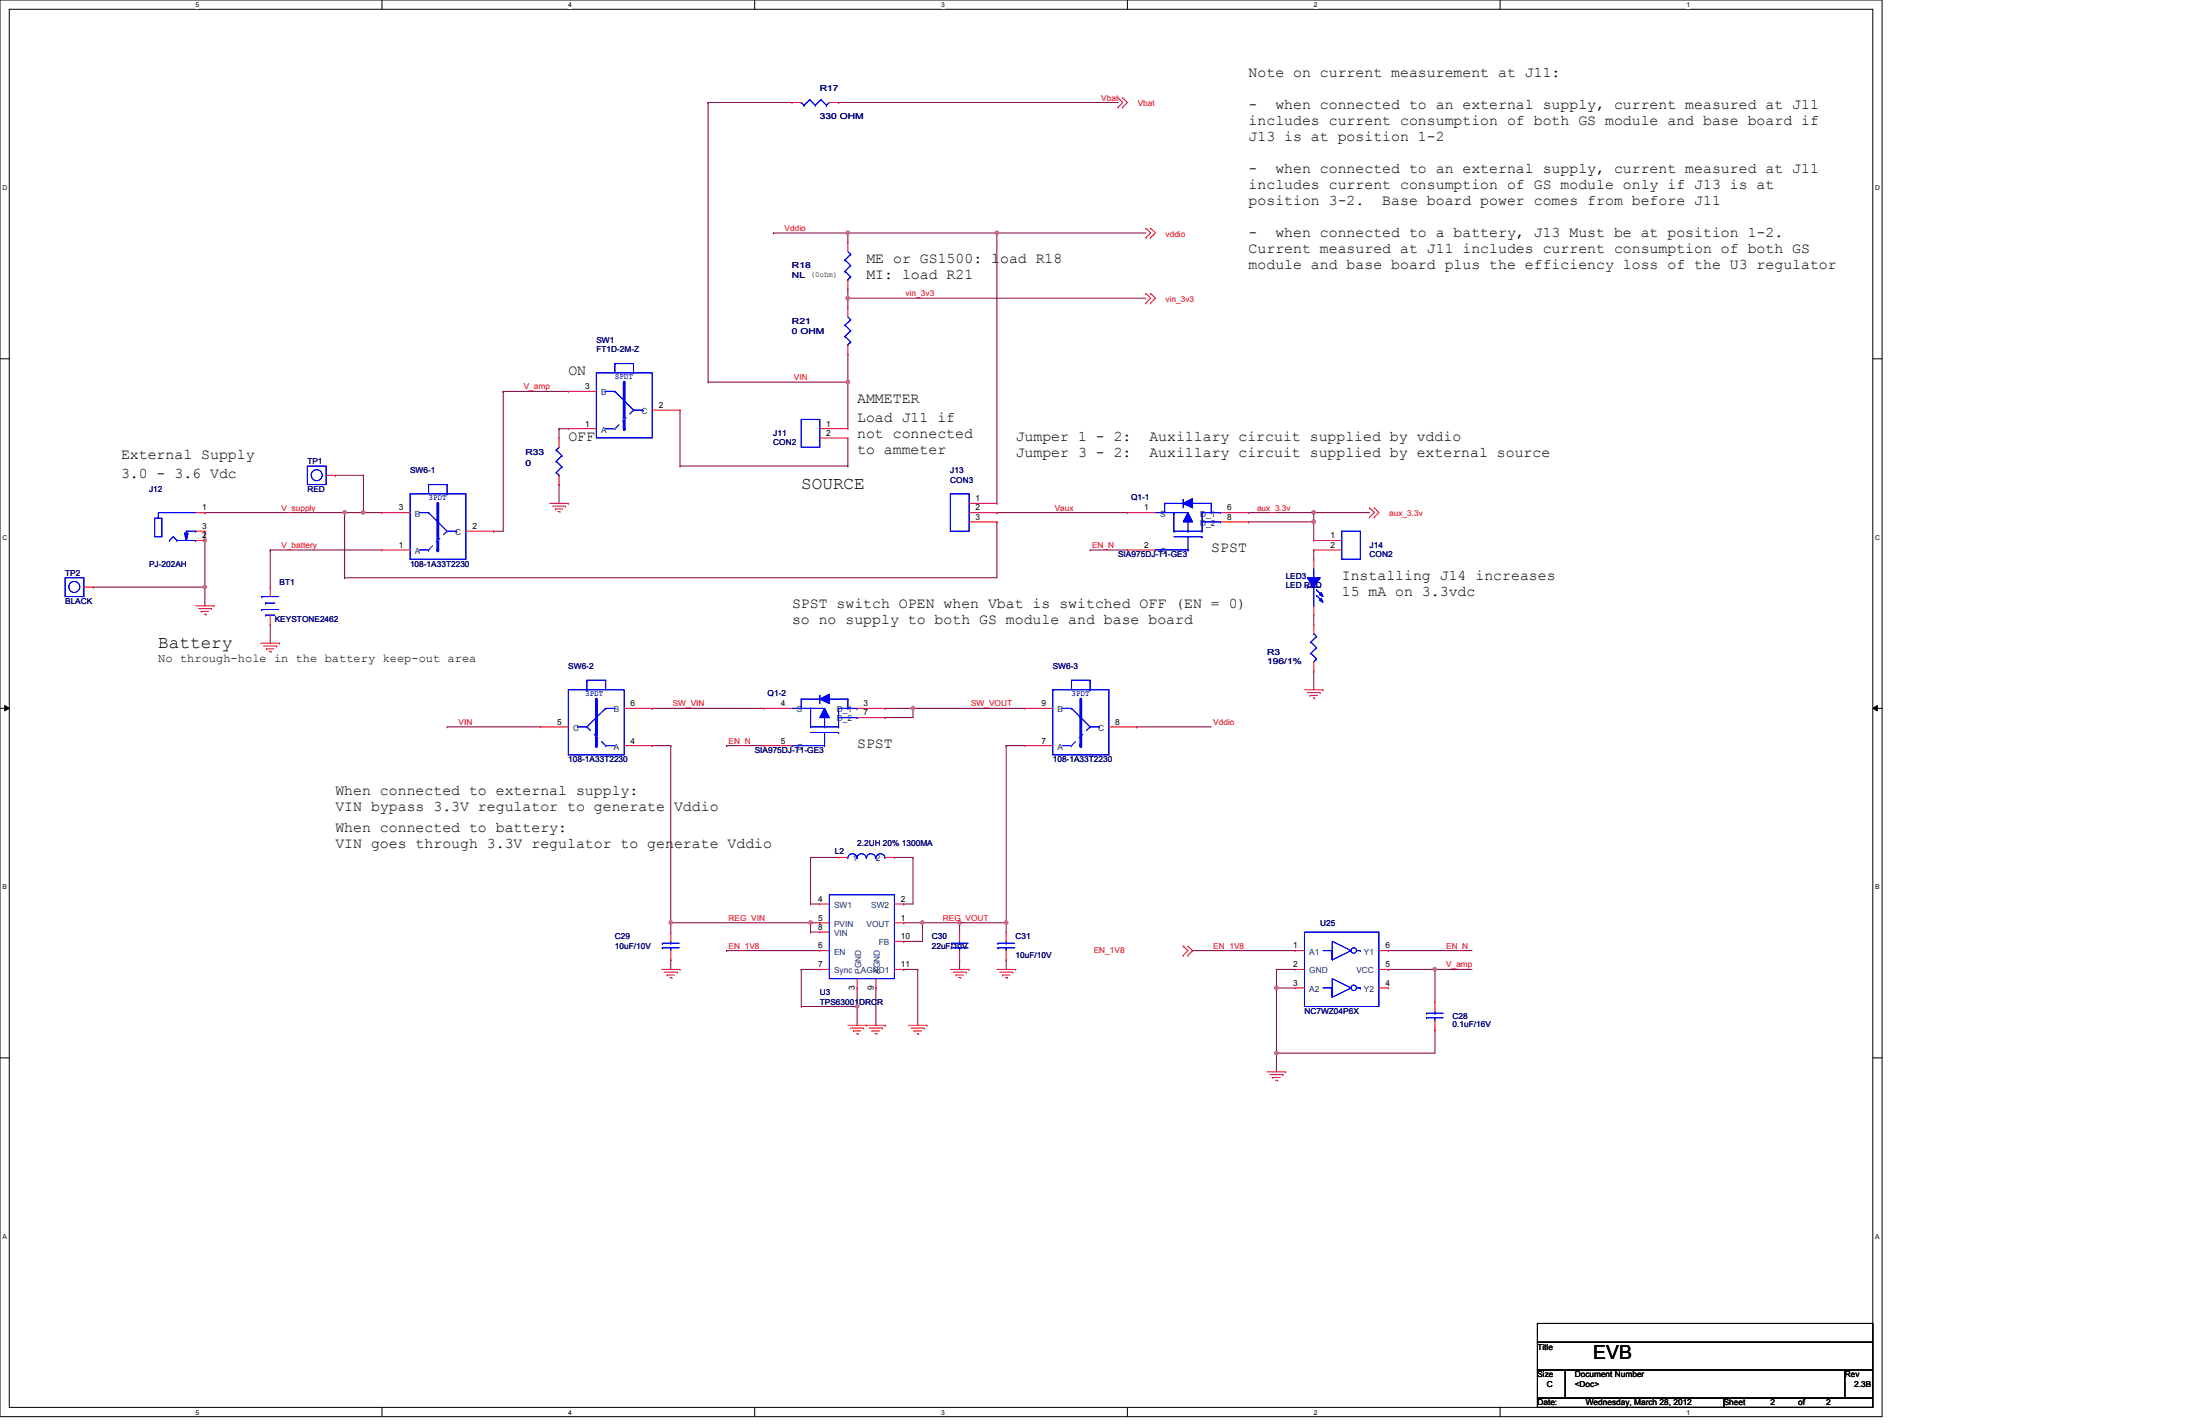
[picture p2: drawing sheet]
<svg xmlns="http://www.w3.org/2000/svg" width="432mm" height="279mm" viewBox="0 0 432 279" stroke-linecap="round" stroke-linejoin="round" font-family="sans-serif">
<path d="M0 0h369.4v278h-369.4zM1.8 1.8h365.8v274.3h-365.8z" fill="none" stroke="#000" stroke-width=".2"/>
<g fill="#fff">
<path d="M38.4 .2h.7v1.5h-.7z"/>
<path d="M38.4 276.4h.7v1.4h-.7z"/>
</g>
<path d="M75 0v1.8M75 276.1v1.9" fill="none" stroke="#000" stroke-width=".2"/>
<g fill="#fff">
<path d="M111.5 .2h.8v1.5h-.8z"/>
<path d="M111.5 276.4h.8v1.4h-.8z"/>
</g>
<path d="M148.1 0v1.8M148.1 276.1v1.9" fill="none" stroke="#000" stroke-width=".2"/>
<g fill="#fff">
<path d="M184.7 .2h.7v1.5h-.7z"/>
<path d="M184.7 276.4h.7v1.4h-.7z"/>
</g>
<path d="M221.3 0v1.8M221.3 276.1v1.9" fill="none" stroke="#000" stroke-width=".2"/>
<g fill="#fff">
<path d="M257.9 .2h.7v1.5h-.7z"/>
<path d="M257.9 276.4h.7v1.4h-.7z"/>
</g>
<path d="M294.4 0v1.8M294.4 276.1v1.9" fill="none" stroke="#000" stroke-width=".2"/>
<g fill="#fff">
<path d="M331 .2h.7v1.5h-.7z"/>
<path d="M331 276.4h.7v1.4h-.7z"/>
<path d="M.5 36.1h.9v1.5h-.9z"/>
<path d="M368 36.1h1v1.5h-1z"/>
<path d="M.5 104.7h.9v1.5h-.9z"/>
<path d="M368 104.7h1v1.5h-1z"/>
</g>
<path d="M0 70.4h1.8M367.6 70.4h1.8" fill="none" stroke="#000" stroke-width=".2"/>
<g fill="#fff">
<path d="M.5 173.3h.8v1.5h-.8z"/>
<path d="M368 173.3h.9v1.5h-.9z"/>
</g>
<path d="M0 139h1.8M.9 138.4l.9 .6-.9 .5zM367.6 139l.9-.6v1.1zM367.6 139h1.8" fill="none" stroke="#000" stroke-width=".2"/>
<path d="M.9 138.4l.9 .6-.9 .5zM367.6 139l.9-.6v1.1z" fill="#000"/>
<g fill="#fff">
<path d="M.5 241.9h.8v1.4h-.8z"/>
<path d="M368 241.9h.9v1.4h-.9z"/>
</g>
<path d="M0 207.6h1.8M367.6 207.6h1.8" fill="none" stroke="#000" stroke-width=".2"/>
<path d="M53 107.9h.1M53 107.9v7.3M131.7 181.1h.1M131.7 181.1v1.8M177.4 184.7h.1M181.1 181.1h.1M181.1 181.1v3.6h-3.7" fill="none" stroke="#800040" stroke-width=".2"/>
<circle cx="181" cy="181" r=".34" fill="#f0f"/>
<circle cx="181" cy="181" r=".34" fill="none" stroke="#f0f" stroke-width=".2"/>
<path d="M166.4 75h.1M166.4 75v9.1M53 122.5h.1M53 122.5v3.7M177.4 181.1h.1M177.4 181.1h3.7M188.3 181.1h.1M188.3 181.1v1.8" fill="none" stroke="#800040" stroke-width=".2"/>
<circle cx="188.3" cy="181" r=".34" fill="#f0f"/>
<circle cx="188.3" cy="181" r=".34" fill="none" stroke="#f0f" stroke-width=".2"/>
<path d="M181.1 181.1h.1M181.1 181.1h7.2M197.5 181.1h.1M197.5 181.1v1.8" fill="none" stroke="#800040" stroke-width=".2"/>
<circle cx="197.5" cy="181" r=".34" fill="#f0f"/>
<circle cx="197.5" cy="181" r=".34" fill="none" stroke="#f0f" stroke-width=".2"/>
<path d="M195.7 45.7h.1M195.7 45.7h29.2M159.1 182.9h.1M159.1 182.9h1.8" fill="none" stroke="#800040" stroke-width=".2"/>
<circle cx="195.7" cy="45.7" r=".34" fill="#f0f"/>
<circle cx="195.7" cy="45.7" r=".34" fill="none" stroke="#f0f" stroke-width=".2"/>
<path d="M139 20.1h.1M139 20.1v54.9M166.4 58.5h.1M166.4 58.5h58.5" fill="none" stroke="#800040" stroke-width=".2"/>
<circle cx="166.4" cy="58.5" r=".36" fill="#f0f"/>
<circle cx="166.4" cy="58.5" r=".36" fill="none" stroke="#f0f" stroke-width=".2"/>
<path d="M139 75h.1M139 75h27.4M177.4 190.2h.1M177.4 190.2h2.7M180.1 190.2h.1M180.1 190.2v11" fill="none" stroke="#800040" stroke-width=".2"/>
<circle cx="166.4" cy="74.9" r=".37" fill="#f0f"/>
<circle cx="166.4" cy="74.9" r=".37" fill="none" stroke="#f0f" stroke-width=".2"/>
<path d="M139 20.1h.1M139 20.1h16.4M40.2 104.2h.1M40.2 115.2h.1M40.2 104.2v1.8M40.2 115.2v3.7M195.7 100.6h.1M195.7 100.6h25.6M131.7 146.3h.1M131.7 146.3v34.8" fill="none" stroke="#800040" stroke-width=".2"/>
<circle cx="40.2" cy="115.2" r=".34" fill="#f0f"/>
<circle cx="40.2" cy="115.2" r=".34" fill="none" stroke="#f0f" stroke-width=".2"/>
<path d="M131.7 188.3h.1M131.7 188.3v1.9M168.2 197.5h.1M168.2 197.5v3.7M171.9 193.8h.1M171.9 193.8v7.4" fill="none" stroke="#800040" stroke-width=".2"/>
<circle cx="168.2" cy="197.5" r=".34" fill="#f0f"/>
<circle cx="168.2" cy="197.5" r=".34" fill="none" stroke="#f0f" stroke-width=".2"/>
<path d="M159.1 168.2h.1M159.1 177.4h.1M159.1 177.4h1.8M159.1 168.2h5.5M159.1 168.2v9.2M175.6 168.2h.1M175.6 168.2h3.6M177.4 177.4h.1M179.2 168.2h.1M179.2 168.2v9.2h-1.8M131.7 181.1h.1M131.7 181.1h27.4" fill="none" stroke="#800040" stroke-width=".2"/>
<circle cx="159.1" cy="181" r=".34" fill="#f0f"/>
<circle cx="159.1" cy="181" r=".34" fill="none" stroke="#f0f" stroke-width=".2"/>
<circle cx="131.7" cy="181" r=".34" fill="#f0f"/>
<circle cx="131.7" cy="181" r=".34" fill="none" stroke="#f0f" stroke-width=".2"/>
<path d="M159.1 181.1h.1M159.1 181.1v1.8M188.3 188.3h.1M188.3 188.3v1.9M234.1 186.5h.1M234.1 186.5h20.1M250.5 206.6h.1M250.5 206.6v3.7" fill="none" stroke="#800040" stroke-width=".2"/>
<circle cx="250.5" cy="206.6" r=".34" fill="#f0f"/>
<circle cx="250.5" cy="206.6" r=".34" fill="none" stroke="#f0f" stroke-width=".2"/>
<path d="M281.6 190.2h.1M281.6 190.2h7.3" fill="none" stroke="#800040" stroke-width=".2"/>
<circle cx="281.6" cy="190.2" r=".34" fill="#f0f"/>
<circle cx="281.6" cy="190.2" r=".34" fill="none" stroke="#f0f" stroke-width=".2"/>
<g fill="none" stroke="#800040" stroke-width=".2">
<path d="M166.4 56.7h.1M166.4 58.5h.1M166.4 45.7h.1M166.4 45.7v1.8M166.4 56.7v3.6M166.4 45.7h29.3M195.7 45.7h.1M195.7 45.7v53.1M166.4 69.5h.1M166.4 69.5v5.5M195.7 102.4h.1M195.7 102.4v11"/>
<path d="M250.5 190.2h.1M250.5 193.8h.1M250.5 190.2h3.7M250.5 193.8h3.7M250.5 190.2v16.4M272.5 186.5h.1M272.5 190.2h.1M272.5 190.2h9.1M272.5 186.5h16.4M281.6 190.2h.1M281.6 190.2v6.4M250.5 206.6h.1"/>
<path d="M281.6 202.1h.1M281.6 202.1v4.5h-31.1"/>
</g>
<circle cx="250.5" cy="193.8" r=".35" fill="#f0f"/>
<circle cx="250.5" cy="193.8" r=".35" fill="none" stroke="#f0f" stroke-width=".2"/>
<path d="M257.9 100.6h.1M257.9 100.6h10.9" fill="none" stroke="#800040" stroke-width=".2"/>
<circle cx="257.8" cy="100.5" r=".36" fill="#f0f"/>
<circle cx="257.8" cy="100.5" r=".36" fill="none" stroke="#f0f" stroke-width=".2"/>
<path d="M245.1 102.4h.1M245.1 102.4h12.8" fill="none" stroke="#800040" stroke-width=".2"/>
<circle cx="257.8" cy="102.4" r=".37" fill="#f0f"/>
<circle cx="257.8" cy="102.4" r=".37" fill="none" stroke="#f0f" stroke-width=".2"/>
<g fill="none" stroke="#800040" stroke-width=".2">
<path d="M151.8 45.7h.1M151.8 45.7h14.6M40.2 100.6h.1M40.2 100.6h27.4M53 107.9h.1M53 107.9h22M67.6 100.6h.1M67.6 113.4h.1M67.6 100.6v12.8M67.6 113.4h128.1M71.3 100.6h.1M71.3 100.6h3.7"/>
<path d="M214 107.9h.1M214 107.9h7.3M245.1 100.6h.1M245.1 100.6h12.8M257.9 102.4h.1M257.9 102.4v3.6M128 139h.1M128 139h21.9M173.7 139h.1M173.7 139h5.5M179.2 139h.1M179.2 139v1.8h-5.5"/>
<path d="M87.8 142.6h.1M87.8 142.6h18.2M128 146.3h.1M128 146.3h3.7M142.6 146.3h.1M142.6 146.3h7.3M173.7 140.8h.1M197.5 146.3h.1M197.5 146.3h3.7M197.5 146.3v34.8h-9.2M223.1 142.6h.1M223.1 142.6h14.6"/>
<path d="M188.3 181.1h.1M197.5 188.3h.1M197.5 188.3v1.9"/>
</g>
<circle cx="166.4" cy="45.7" r=".36" fill="#f0f"/>
<circle cx="166.4" cy="45.7" r=".36" fill="none" stroke="#f0f" stroke-width=".2"/>
<path d="M179.2 139h.1M179.2 139h22" fill="none" stroke="#800040" stroke-width=".2"/>
<circle cx="179.2" cy="139" r=".35" fill="#f0f"/>
<circle cx="179.2" cy="139" r=".35" fill="none" stroke="#f0f" stroke-width=".2"/>
<g fill="none" stroke="#800040" stroke-width=".2">
<path d="M65.8 93.3h.1M65.8 93.3h5.5M71.3 93.3h.1M71.3 93.3v7.3M257.9 107.9h.1M257.9 107.9v1.8M257.9 131.7h.1M257.9 120.7h.1M257.9 120.7v1.8M257.9 131.7v3.6M157.3 190.2h.1M157.3 197.5h.1"/>
<path d="M157.3 190.2h3.6M157.3 190.2v7.3M168.2 193.8h.1M168.2 193.8v3.7h-10.9"/>
</g>
<circle cx="71.3" cy="100.5" r=".34" fill="#f0f"/>
<circle cx="71.3" cy="100.5" r=".34" fill="none" stroke="#f0f" stroke-width=".2"/>
<path d="M18.3 115.2h.1M40.2 106h.1M40.2 106v9.2h-21.9" fill="none" stroke="#800040" stroke-width=".2"/>
<circle cx="40.2" cy="106" r=".34" fill="#f0f"/>
<circle cx="40.2" cy="106" r=".34" fill="none" stroke="#f0f" stroke-width=".2"/>
<path d="M67.6 100.6h.1M67.6 100.6h3.7M142.6 186.5h.1M142.6 186.5h18.3M159.1 181.1h.1M159.1 181.1h1.8" fill="none" stroke="#800040" stroke-width=".2"/>
<circle cx="67.6" cy="100.5" r=".34" fill="#f0f"/>
<circle cx="67.6" cy="100.5" r=".34" fill="none" stroke="#f0f" stroke-width=".2"/>
<g fill="none" stroke="#800040" stroke-width=".2">
<path d="M164.6 20.1h.1M164.6 20.1h54.9M98.8 76.8h.1M98.8 76.8v27.4h-1.9M98.8 76.8h12.7M109.7 84.1h.1M109.7 95.1h.1M109.7 84.1h1.8M109.7 84.1v1.8M109.7 95.1v3.7M133.5 80.5h.1M133.5 91.4h.1"/>
<path d="M133.5 80.5v10.9M133.5 91.4h32.9M166.4 91.4h.1M166.4 85.9v5.5M96.9 104.2h.1M257.9 100.6h.1M257.9 100.6v1.8"/>
</g>
<g fill="none" stroke="#f00" stroke-width=".2">
<path d="M219.5 19.2h.1M219.5 19.2l.8 .9-.8 .9M220.3 19.2h.1M220.3 19.2l1 .9-1 .9M219.5 21h.1M220.3 21h.1M224.9 57.6h.1M224.9 59.4h.1M224.9 44.8h.1M224.9 46.6h.1M224.9 57.6l.9 .9-.9 .9M224.9 44.8l.9 .9-.9 .9"/>
<path d="M225.8 57.6h.1M225.8 59.4h.1M225.8 44.8h.1M225.8 46.6h.1M225.8 57.6l1 .9-1 .9M225.8 44.8l1 .9-1 .9M107.9 98.8h3.6M108.5 99.3h2.5M109 99.9h.1M109 99.9h1.4M111 99.3h.1M111.5 98.8h.1"/>
<path d="M268.8 99.7h.1M268.8 99.7l.9 .9-.9 .9M269.7 99.7h.1M269.7 99.7l.9 .9-.9 .9M38.4 118.9h3.6M38.9 119.4h2.6M39.5 120h.1M39.5 120h1.4M41.5 119.4h.1M42 118.9h.1M109.5 100.4h.4M109.9 100.4h.1"/>
<path d="M268.8 101.5h.1M269.7 101.5h.1M40 120.5h.4M40.4 120.5h.1M51.2 126.2h3.7M51.7 126.7h2.6M52.3 127.3h.1M52.3 127.3h1.5M52.8 127.8h.4M53.2 127.8h.1M54.3 126.7h.1M54.9 126.2h.1"/>
<path d="M256 135.3h3.7M256.6 135.9h2.5M257.1 136.4h.1M257.1 136.4h1.5M257.7 136.9h.3M258 136.9h.1M259.1 135.9h.1M259.7 135.3h.1M129.8 190.2h3.7M130.4 190.8h2.5M130.9 191.3h.1M130.9 191.3h1.5"/>
<path d="M131.5 191.8h.4M131.9 191.8h.1M132.9 190.8h.1M133.5 190.2h.1M186.5 190.2h3.7M187.1 190.8h2.6M187.6 191.3h.1M187.6 191.3h1.5M188.2 191.8h.4M188.6 191.8h.1M189.7 190.8h.1M190.2 190.2h.1"/>
<path d="M195.7 190.2h3.6M196.2 190.8h2.6M196.8 191.3h.1M196.8 191.3h1.4M197.3 191.8h.4M197.7 191.8h.1M198.8 190.8h.1M199.3 190.2h.1M232.2 187.5h.1M232.2 185.6h.1M232.2 185.6l1 .9-1 1M233.2 185.6h.1"/>
<path d="M233.2 187.5h.1M233.2 185.6l.9 .9-.9 1M166.4 201.2h7.3M167 201.7h2.5M167.5 202.3h.1M167.5 202.3h1.5M168.1 202.8h.3M168.4 202.8h.1M169.5 201.7h.1M170.1 201.2h.1M170.6 201.7h2.6M171.2 202.3h.1"/>
<path d="M171.2 202.3h1.4M171.7 202.8h.4M172.1 202.8h.1M173.2 201.7h.1M173.7 201.2h.1M178.3 201.2h3.6M178.9 201.7h2.5M179.4 202.3h.1M179.4 202.3h1.4M180 202.8h.3M180.3 202.8h.1M181.4 201.7h.1"/>
<path d="M181.9 201.2h.1M248.7 210.3h3.6M249.3 210.9h2.5M249.8 211.4h.1M249.8 211.4h1.4M250.4 212h.3M250.7 212h.1M251.8 210.9h.1M252.3 210.3h.1"/>
</g>
<path d="M301.8 259.7h65.8v3.7h-65.8zM301.8 263.4h65.8v5.4h-65.8zM301.8 268.8h5.4v5.5h-5.4zM301.8 274.3h36.5v1.8h-36.5zM307.2 268.8h54.9v5.5h-54.9zM338.3 274.3h29.3v1.8h-29.3zM362.1 268.8h5.5v5.5h-5.5z" fill="none" stroke="#000" stroke-width=".2"/>
<path d="M30.4 101.7h1.4v3.6h-1.4zM33.3 106h.1M33.3 106l.7-.7 .8 .7M34.8 106h.1M34.8 106h3.6M36.6 104.2h.1M36.6 104.2h1.8M36.6 104.2v1.8M38.4 100.6h-7.3v1.1v-.2M38.4 106h.1M38.4 104.2h.1" fill="none" stroke="#00f" stroke-width=".2"/>
<path d="M36.2 104.6h.7l-.3 1.4z" fill="#00f"/>
<path d="M30.4 101.7h1.4v3.6h-1.4zM33.3 106h.1M33.3 106l.7-.7 .8 .7M34.8 106h.1M34.8 106h3.6M36.2 104.6h.7l-.3 1.4zM36.6 104.2h.1M36.6 104.2h1.8M36.6 104.2v1.8M38.4 100.6h-7.3v1.1v-.2M38.4 106h.1M38.4 104.2h.1" fill="none" stroke="#00f" stroke-width=".2"/>
<path d="M36.2 104.6h.7l-.3 1.4z" fill="#00f"/>
<g fill="none" stroke="#00f" stroke-width=".2">
<path d="M36.2 104.6h.7l-.3 1.4zM208.5 139h1.8M210.3 133.5h.1M210.3 139h.1M210.3 133.5v1.8M210.3 133.5h3.7M214 133.5h.1M214 135.3h.1M214 133.5v1.8M208.5 146.3h1.8M210.3 146.3h.1M214 142.6h1.8"/>
<path d="M215.8 142.6h.1M130 186h.1M130 185.1h.1M130 186h3.3M130 185.1h3.3M131.7 185.1h.1M131.7 186h.1M131.7 184.7v.4M131.7 186v.5M256 182.9h14.6v14.6h-14.6zM259.7 186.5h1.8M259.7 193.8h1.8"/>
<path d="M261.5 184.7l3.7 1.8-3.7 1.8zM261.5 192l3.7 1.8-3.7 1.9zM261.5 186.5h.1M261.5 193.8h.1M266.3 186.5h.7M266.3 193.8h.7M267 186.5h.1M267 193.8h.1"/>
<circle cx="265.7" cy="186.5" r=".54"/>
<circle cx="265.7" cy="193.8" r=".54"/>
</g>
<g fill="none" stroke="#f00" stroke-width=".2">
<path d="M38.4 100.6h1.8M38.4 106h1.8M38.4 104.2h1.8M40.2 100.6h.1M40.2 106h.1M40.2 104.2h.1M131.7 182.9h.1M131.7 188.3h.1M131.7 182.9v1.8M131.7 186.5v1.8M254.2 186.5h.1M254.2 190.2h.1"/>
<path d="M254.2 193.8h.1M254.2 186.5h1.8M254.2 190.2h1.8M254.2 193.8h1.8M270.6 186.5h1.9M270.6 190.2h1.9M270.6 193.8h1.9M272.5 193.8h.1M272.5 190.2h.1M272.5 186.5h.1"/>
</g>
<path d="M212.1 137.2v9.1" fill="none" stroke="#00f" stroke-width=".51"/>
<circle cx="212.1" cy="146.3" r=".25" fill="#00f"/>
<g fill="none" stroke="#00f" stroke-width=".2">
<path d="M206.6 135.3h11v12.8h-11zM208.5 139h1.8M210.3 133.5h.1M210.3 139h.1M210.3 139l3.7 3.6M210.3 133.5v1.8M210.3 133.5h3.7M214 133.5h.1M214 135.3h.1M214 133.5v1.8M208.5 146.3h1.8M210.3 146.3h.1"/>
<path d="M214 142.6h.1M214 142.6h1.8M215.8 142.6h.1"/>
</g>
<path d="M210.3 146.3h.1M214 142.6l-3.7 3.7" fill="none" stroke="#fff" stroke-width=".2" stroke-dasharray="1 1 1 1 1 1 1 1"/>
<path d="M210.3 146.3h.1M214 142.6l-3.7 3.7" fill="none" stroke="#00f" stroke-width=".2" stroke-dasharray="1 1 1 1 1 1 1 1"/>
<path d="M212.1 137.2v9.1" fill="none" stroke="#00f" stroke-width=".51"/>
<circle cx="212.1" cy="146.3" r=".25" fill="#00f"/>
<path d="M157.3 82.3h3.6v5.5h-3.6zM263.4 104.2h3.6v5.5h-3.6zM206.6 135.3h11v12.8h-11zM210.3 139l3.7 3.6M214 142.6h.1M168.2 168.4a.89 .89 0 0 0-.9-.9 .89 .89 0 0 0-.9 .9M170 168.4a.89 .89 0 0 0-.9-.9 .89 .89 0 0 0-.9 .9M171.9 168.4a.91 .91 0 0 0-1-.9 .91 .91 0 0 0-.8 .9M173.7 168.4a.89 .89 0 0 0-.9-.9 .89 .89 0 0 0-.9 .9" fill="none" stroke="#00f" stroke-width=".2"/>
<path d="M210.3 146.3h.1M214 142.6l-3.7 3.7" fill="none" stroke="#fff" stroke-width=".2" stroke-dasharray="1 1 1 1 1 1 1 1"/>
<path d="M210.3 146.3h.1M214 142.6l-3.7 3.7" fill="none" stroke="#00f" stroke-width=".2" stroke-dasharray="1 1 1 1 1 1 1 1"/>
<g fill="none" stroke="#f00" stroke-width=".2">
<path d="M160.9 84.1h5.5M160.9 85.9h5.5M166.4 84.1h.1M166.4 85.9h.1M257.9 106h.1M257.9 107.9h.1M257.9 106h5.5M257.9 107.9h5.5M201.2 139h.1M201.2 139h5.4M201.2 146.3h.1M201.2 146.3h5.4"/>
<path d="M217.6 142.6h5.5M223.1 142.6h.1M164.6 168.2h.1M164.6 168.2h1.8M173.7 168.2h1.9M175.6 168.2h.1"/>
</g>
<path d="M233.2 100.6l.9 1.8h-1.9z" fill-rule="evenodd" fill="#00f"/>
<g fill="none" stroke="#00f" stroke-width=".2">
<path d="M226.8 107.9h.1M226.8 100.6h6.4M226.8 107.9h6.4M230.4 104.2h.1M230.4 100.6h.1M230.4 104.2h5.5M230.4 100.6v3.6M230.4 105.3h5.5M233.2 100.6l.9 1.8h-1.9zM233.2 104.2h.1M233.2 107.9h.1M233.2 102.4v1.8"/>
<path d="M233.2 105.3v2.6M235.9 104.2h.1M235.9 100.6h.1M235.9 105.3h.1M235.9 100.6v3.6M235.9 100.6h3.7M235.9 102.4h3.7M239.6 100.6h.1M239.6 102.4h.1"/>
</g>
<path d="M232.2 98.8l1.9-1v1.9z" fill-rule="evenodd" fill="#00f"/>
<path d="M228.6 98.8h.1M228.6 98.8v1.8M228.6 98.8h3.6M232.2 98.8l1.9-1v1.9zM232.2 98h.1M232.2 98.8h.1M232.2 98v1.7M234.1 98.8h3.6M237.7 98.8h.1M237.7 98.8v1.8M237.7 100.6h.1" fill="none" stroke="#00f" stroke-width=".2"/>
<path d="M233.2 100.6l.9 1.8h-1.9z" fill-rule="evenodd" fill="#00f"/>
<g fill="none" stroke="#00f" stroke-width=".2">
<path d="M226.8 107.9h.1M226.8 100.6h6.4M226.8 107.9h6.4M230.4 104.2h.1M230.4 100.6h.1M230.4 104.2h5.5M230.4 100.6v3.6M230.4 105.3h5.5M233.2 100.6l.9 1.8h-1.9zM233.2 104.2h.1M233.2 107.9h.1M233.2 102.4v1.8"/>
<path d="M233.2 105.3v2.6M235.9 104.2h.1M235.9 100.6h.1M235.9 105.3h.1M235.9 100.6v3.6M235.9 100.6h3.7M235.9 102.4h3.7M239.6 100.6h.1M239.6 102.4h.1"/>
</g>
<path d="M232.2 98.8l1.9-1v1.9z" fill-rule="evenodd" fill="#00f"/>
<g fill="none" stroke="#00f" stroke-width=".2">
<path d="M118.9 76.8h1.8M120.7 71.3h.1M120.7 76.8h.1M120.7 71.3v1.9M120.7 71.3h3.6M124.3 71.3h.1M124.3 73.2h.1M124.3 71.3v1.9M118.9 84.1h1.8M120.7 84.1h.1M124.3 80.5h1.9M126.2 80.5h.1"/>
<path d="M186.5 96.9h3.7v7.3h-3.7zM228.6 98.8h.1M228.6 98.8v1.8M228.6 98.8h3.6M232.2 98.8l1.9-1v1.9zM232.2 98h.1M232.2 98.8h.1M232.2 98v1.7M234.1 98.8h3.6M237.7 98.8h.1M237.7 98.8v1.8M237.7 100.6h.1"/>
</g>
<g fill="none" stroke="#f00" stroke-width=".2">
<path d="M190.2 98.8h5.5M195.7 98.8h.1M190.2 100.6h5.5M190.2 102.4h5.5M195.7 100.6h.1M195.7 102.4h.1M221.3 100.6h.1M221.3 107.9h.1M221.3 100.6h5.5M221.3 107.9h5.5M239.6 100.6h5.5M239.6 102.4h5.5"/>
<path d="M245.1 100.6h.1M245.1 102.4h.1"/>
</g>
<path d="M122.5 75v9.1" fill="none" stroke="#00f" stroke-width=".51"/>
<circle cx="122.5" cy="84.1" r=".25" fill="#00f"/>
<g fill="none" stroke="#00f" stroke-width=".2">
<path d="M117.1 73.2h10.9v12.7h-10.9zM118.9 76.8h1.8M120.7 71.3h.1M120.7 76.8h.1M120.7 76.8l3.6 3.7M120.7 71.3v1.9M120.7 71.3h3.6M124.3 71.3h.1M124.3 73.2h.1M124.3 71.3v1.9M118.9 84.1h1.8M120.7 84.1h.1"/>
<path d="M124.3 80.5h.1M124.3 80.5h1.9M126.2 80.5h.1"/>
</g>
<path d="M120.7 84.1h.1M124.3 80.5l-3.6 3.6" fill="none" stroke="#fff" stroke-width=".2" stroke-dasharray="1 1 1 1 1 1 1 1"/>
<path d="M120.7 84.1h.1M124.3 80.5l-3.6 3.6" fill="none" stroke="#00f" stroke-width=".2" stroke-dasharray="1 1 1 1 1 1 1 1"/>
<path d="M122.5 75v9.1" fill="none" stroke="#00f" stroke-width=".51"/>
<circle cx="122.5" cy="84.1" r=".25" fill="#00f"/>
<g fill="none" stroke="#00f" stroke-width=".2">
<path d="M117.1 73.2h10.9v12.7h-10.9zM120.7 76.8l3.6 3.7M60.3 91.4h3.7v3.7h-3.7zM84.1 95.1h.1M84.1 95.1v1.8M84.1 95.1h3.7M87.8 95.1h.1M87.8 96.9h.1M87.8 95.1v1.8M109.2 88.3h.1M109.2 90.5h.1M109.2 92.7h.1"/>
<path d="M109.2 88.3l1.1 1.1M109.2 90.5l1.1 1.1M109.2 92.7l.5 .6M109.7 93.3h.1M109.7 87.8l-.5 .5M110.3 89.4h.1M110.3 91.6h.1M110.3 89.4l-1.1 1.1M110.3 91.6l-1.1 1.1M124.3 80.5h.1M82.3 100.6h1.8M82.3 107.9h1.8"/>
<path d="M84.1 100.6h.1M84.1 107.9h.1M87.8 104.2h1.8M89.6 104.2h.1M195.9 186h.1M195.9 185.1h.1M195.9 186h3.2M195.9 185.1h3.2M197.5 185.1h.1M197.5 186h.1M197.5 184.7v.4M197.5 186v.5"/>
<circle cx="62.2" cy="93.2" r="1.08"/>
</g>
<path d="M120.7 84.1h.1M124.3 80.5l-3.6 3.6" fill="none" stroke="#fff" stroke-width=".2" stroke-dasharray="1 1 1 1 1 1 1 1"/>
<path d="M120.7 84.1h.1M124.3 80.5l-3.6 3.6" fill="none" stroke="#00f" stroke-width=".2" stroke-dasharray="1 1 1 1 1 1 1 1"/>
<g fill="none" stroke="#f00" stroke-width=".2">
<path d="M111.5 76.8h.1M111.5 76.8h5.6M64 93.3h1.8M65.8 93.3h.1M109.7 85.9h.1M109.7 95.1h.1M109.7 85.9v1.9M109.7 93.3v1.8M111.5 84.1h.1M111.5 84.1h5.6M128 80.5h5.5M133.5 80.5h.1"/>
<path d="M197.5 182.9h.1M197.5 188.3h.1M197.5 182.9v1.8M197.5 186.5v1.8"/>
</g>
<path d="M85.9 98.8v9.1" fill="none" stroke="#00f" stroke-width=".51"/>
<circle cx="85.9" cy="107.9" r=".25" fill="#00f"/>
<g fill="none" stroke="#00f" stroke-width=".2">
<path d="M80.5 96.9h10.9v12.8h-10.9zM84.1 95.1h.1M84.1 95.1v1.8M84.1 95.1h3.7M87.8 95.1h.1M87.8 96.9h.1M87.8 95.1v1.8M82.3 100.6h1.8M82.3 107.9h1.8M84.1 100.6h.1M84.1 107.9h.1M84.1 100.6l3.7 3.6"/>
<path d="M87.8 104.2h.1M87.8 104.2h1.8M89.6 104.2h.1"/>
</g>
<path d="M84.1 107.9h.1M87.8 104.2l-3.7 3.7" fill="none" stroke="#fff" stroke-width=".2" stroke-dasharray="1 1 1 1 1 1 1 1"/>
<path d="M84.1 107.9h.1M87.8 104.2l-3.7 3.7" fill="none" stroke="#00f" stroke-width=".2" stroke-dasharray="1 1 1 1 1 1 1 1"/>
<path d="M85.9 98.8v9.1" fill="none" stroke="#00f" stroke-width=".51"/>
<circle cx="85.9" cy="107.9" r=".25" fill="#00f"/>
<path d="M80.5 96.9h10.9v12.8h-10.9zM84.1 100.6l3.7 3.6M87.8 104.2h.1M280 199.7h.1M280 198.8h.1M280 199.7h3.3M280 198.8h3.3M281.6 198.8h.1M281.6 199.7h.1M281.6 198.4v.4M281.6 199.7v.5" fill="none" stroke="#00f" stroke-width=".2"/>
<path d="M84.1 107.9h.1M87.8 104.2l-3.7 3.7" fill="none" stroke="#fff" stroke-width=".2" stroke-dasharray="1 1 1 1 1 1 1 1"/>
<path d="M84.1 107.9h.1M87.8 104.2l-3.7 3.7" fill="none" stroke="#00f" stroke-width=".2" stroke-dasharray="1 1 1 1 1 1 1 1"/>
<path d="M75 107.9h.1M75 100.6h.1M75 107.9h5.5M75 100.6h5.5M91.4 104.2h5.5M96.9 104.2h.1M281.6 196.6h.1M281.6 196.6v1.8M281.6 202.1h.1M281.6 200.2v1.9" fill="none" stroke="#f00" stroke-width=".2"/>
<path d="M161.8 139l1 1.8h-1.9z" fill-rule="evenodd" fill="#00f"/>
<g fill="none" stroke="#00f" stroke-width=".2">
<path d="M155.4 139h6.4M159.1 139h.1M159.1 139v3.6M161.8 139l1 1.8h-1.9zM164.6 139h.1M164.6 139v3.6M164.6 139h3.6M168.2 139h.1M155.4 146.3h.1M155.4 146.3h6.4M159.1 142.6h.1M159.1 142.6h5.5"/>
<path d="M159.1 143.7h5.5M161.8 142.6h.1M161.8 146.3h.1M161.8 140.8v1.8M161.8 143.7v2.6M164.6 142.6h.1M164.6 143.7h.1M164.6 140.8h3.6M168.2 140.8h.1"/>
</g>
<path d="M160.9 137.2l1.9-1v1.8z" fill-rule="evenodd" fill="#00f"/>
<path d="M157.3 137.2h.1M157.3 137.2v1.8M157.3 137.2h3.6M160.9 137.2l1.9-1v1.8zM160.9 136.4h.1M160.9 137.2h.1M160.9 136.4v1.6M162.8 137.2h3.6M166.4 137.2h.1M166.4 139h.1M166.4 137.2v1.8" fill="none" stroke="#00f" stroke-width=".2"/>
<path d="M161.8 139l1 1.8h-1.9z" fill-rule="evenodd" fill="#00f"/>
<g fill="none" stroke="#00f" stroke-width=".2">
<path d="M155.4 139h6.4M159.1 139h.1M159.1 139v3.6M161.8 139l1 1.8h-1.9zM164.6 139h.1M164.6 139v3.6M164.6 139h3.6M168.2 139h.1M155.4 146.3h.1M155.4 146.3h6.4M159.1 142.6h.1M159.1 142.6h5.5"/>
<path d="M159.1 143.7h5.5M161.8 142.6h.1M161.8 146.3h.1M161.8 140.8v1.8M161.8 143.7v2.6M164.6 142.6h.1M164.6 143.7h.1M164.6 140.8h3.6M168.2 140.8h.1"/>
</g>
<path d="M160.9 137.2l1.9-1v1.8z" fill-rule="evenodd" fill="#00f"/>
<g fill="none" stroke="#00f" stroke-width=".2">
<path d="M165.9 63.8h.1M165.9 66h.1M165.9 63.8l1.1 1.1M165.9 66l1.1 1.1M166.4 67.6h.1M166.4 62.2l.6 .5M167 62.7h.1M167 64.9h.1M167 67.1h.1M167 62.7l-1.1 1.1M167 64.9l-1.1 1.1M167 67.1l-.6 .5"/>
<path d="M12.8 113.4h3.7v3.7h-3.7zM115.2 133.5h.1M115.2 135.3h.1M115.2 133.5h3.7M115.2 133.5v1.8M118.9 133.5h.1M118.9 139h.1M118.9 133.5v1.8M118.9 139h1.8M157.3 137.2h.1M157.3 137.2v1.8M157.3 137.2h3.6"/>
<path d="M160.9 137.2l1.9-1v1.8zM160.9 136.4h.1M160.9 137.2h.1M160.9 136.4v1.6M162.8 137.2h3.6M166.4 137.2h.1M166.4 139h.1M166.4 137.2v1.8M113.4 142.6h.1M113.4 142.6h1.8M118.9 146.3h.1M118.9 146.3h1.8"/>
<path d="M162.8 175.6h12.8v16.4h-12.8z"/>
<circle cx="14.6" cy="115.2" r="1.08"/>
</g>
<g fill="none" stroke="#f00" stroke-width=".2">
<path d="M166.4 60.3h.1M166.4 69.5h.1M166.4 60.3v1.9M166.4 67.6v1.9M16.5 115.2h1.8M18.3 115.2h.1M149.9 139h.1M149.9 139h5.5M168.2 139h5.5M173.7 139h.1M149.9 146.3h.1M149.9 146.3h5.5"/>
<path d="M168.2 140.8h5.5M173.7 140.8h.1M160.9 177.4h.1M160.9 177.4h1.9M175.6 177.4h1.8M177.4 177.4h.1M160.9 181.1h.1M160.9 186.5h.1M160.9 190.2h.1M160.9 182.9h.1M160.9 181.1h1.9M160.9 186.5h1.9"/>
<path d="M160.9 190.2h1.9M160.9 182.9h1.9M168.2 193.8h.1M168.2 192v1.8M171.9 193.8h.1M171.9 192v1.8M175.6 181.1h1.8M175.6 190.2h1.8M175.6 184.7h1.8M177.4 181.1h.1M177.4 184.7h.1M177.4 190.2h.1"/>
</g>
<path d="M117.1 137.2v9.1" fill="none" stroke="#00f" stroke-width=".51"/>
<circle cx="117.1" cy="146.3" r=".25" fill="#00f"/>
<g fill="none" stroke="#00f" stroke-width=".2">
<path d="M111.5 135.3h11v12.8h-11zM115.2 133.5h.1M115.2 135.3h.1M115.2 133.5h3.7M115.2 133.5v1.8M118.9 133.5h.1M118.9 139h.1M118.9 139l-3.7 3.6M118.9 133.5v1.8M118.9 139h1.8M113.4 142.6h.1M113.4 142.6h1.8"/>
<path d="M115.2 142.6h.1M118.9 146.3h.1M118.9 146.3h1.8"/>
</g>
<path d="M115.2 142.6l3.7 3.7M118.9 146.3h.1" fill="none" stroke="#fff" stroke-width=".2" stroke-dasharray="1 1 1 1 1 1 1 1"/>
<path d="M115.2 142.6l3.7 3.7M118.9 146.3h.1" fill="none" stroke="#00f" stroke-width=".2" stroke-dasharray="1 1 1 1 1 1 1 1"/>
<path d="M117.1 137.2v9.1" fill="none" stroke="#00f" stroke-width=".51"/>
<circle cx="117.1" cy="146.3" r=".25" fill="#00f"/>
<g fill="none" stroke="#00f" stroke-width=".2">
<path d="M256.6 115.2h.1M256.6 115.2h2.5M257.9 113.4h.1M257.9 118.9h.1M257.9 111.5v1.9M257.9 115.2v3.7M111.5 135.3h11v12.8h-11zM118.9 139l-3.7 3.6M257.3 128.2h.1M257.3 126h.1M257.3 128.2l1.1 1.1M257.3 126l1.1 1.1"/>
<path d="M257.9 124.3h.1M257.9 124.3l.5 .6M258.4 129.3h.1M258.4 127.1h.1M258.4 124.9h.1M258.4 129.3l-.5 .5M258.4 127.1l-1.1 1.1M258.4 124.9l-1.1 1.1M115.2 142.6h.1"/>
</g>
<path d="M115.2 142.6l3.7 3.7M118.9 146.3h.1" fill="none" stroke="#fff" stroke-width=".2" stroke-dasharray="1 1 1 1 1 1 1 1"/>
<path d="M115.2 142.6l3.7 3.7M118.9 146.3h.1" fill="none" stroke="#00f" stroke-width=".2" stroke-dasharray="1 1 1 1 1 1 1 1"/>
<path d="M122.5 139h5.5M128 139h.1M257.9 131.7h.1M257.9 122.5h.1M257.9 122.5v1.8M257.9 129.8v1.9M106 142.6h.1M106 142.6h5.5M122.5 146.3h5.5M128 146.3h.1" fill="none" stroke="#f00" stroke-width=".2"/>
<path d="M256.6 113.4h2.5l-1.2 1.8z" fill-rule="evenodd" fill="#00f"/>
<path d="M256.6 113.4h2.5l-1.2 1.8z" fill="none" stroke="#00f" stroke-width=".2"/>
<path d="M259 117.8l.3-.4 .4 .8z" fill-rule="evenodd" fill="#00f"/>
<path d="M259 117.8l.3-.4 .4 .8z" fill="none" stroke="#00f" stroke-width=".2"/>
<path d="M259 116.7l.3-.4 .4 .8z" fill-rule="evenodd" fill="#00f"/>
<path d="M256.6 115.2h.1M256.6 115.2h2.5M257.9 113.4h.1M257.9 118.9h.1M257.9 111.5v1.9M257.9 115.2v3.7M258.4 115.7h.1M258.4 116.8h.1M258.4 115.7l1.1 1.1M258.4 116.8l1.1 1.1M259 116.7l.3-.4 .4 .8z" fill="none" stroke="#00f" stroke-width=".2"/>
<path d="M256.6 113.4h2.5l-1.2 1.8z" fill-rule="evenodd" fill="#00f"/>
<path d="M256.6 113.4h2.5l-1.2 1.8z" fill="none" stroke="#00f" stroke-width=".2"/>
<path d="M259 117.8l.3-.4 .4 .8z" fill-rule="evenodd" fill="#00f"/>
<path d="M259 117.8l.3-.4 .4 .8z" fill="none" stroke="#00f" stroke-width=".2"/>
<path d="M259 116.7l.3-.4 .4 .8z" fill-rule="evenodd" fill="#00f"/>
<g fill="none" stroke="#00f" stroke-width=".2">
<path d="M158.9 19.6h.1M158.9 19.6l1.1 1.1M158.9 19.6l-1.1 1.1M161.1 19.6h.1M161.1 19.6l1.1 1.1M161.1 19.6l-1.1 1.1M157.3 20.1h.1M157.3 20.1l.5 .6M157.8 20.7h.1M160 20.7h.1M162.2 20.7h.1M162.8 20.1l-.6 .6"/>
<path d="M165.9 51h.1M165.9 53.2h.1M165.9 51l1.1 1.1M165.9 53.2l1.1 1.1M166.4 54.9h.1M166.4 49.4l.6 .5M167 49.9h.1M167 52.1h.1M167 54.3h.1M167 49.9l-1.1 1.1M167 52.1l-1.1 1.1M167 54.3l-.6 .6"/>
<path d="M51.4 117.1h.1M51.4 119.6h.1M51.4 117.1h3.3M51.4 119.6h3.3M52.1 118.3h.1M52.1 118.3h1.8M258.4 115.7h.1M258.4 116.8h.1M258.4 115.7l1.1 1.1M258.4 116.8l1.1 1.1M259 116.7l.3-.4 .4 .8zM52.1 120.7h.1"/>
<path d="M52.1 120.7h1.8M186.7 186h.1M186.7 185.1h.1M186.7 186h3.3M186.7 185.1h3.3M188.3 185.1h.1M188.3 186h.1M188.3 184.7v.4M188.3 186v.5"/>
</g>
<g fill="none" stroke="#f00" stroke-width=".2">
<path d="M155.4 20.1h.1M155.4 20.1h1.9M162.8 20.1h1.8M164.6 20.1h.1M166.4 47.5h.1M166.4 56.7h.1M166.4 47.5v1.9M166.4 54.9v1.8M53 115.2h.1M53 115.2v1.9M257.9 109.7h.1M257.9 109.7v1.8"/>
<path d="M257.9 118.9v1.8M53 122.5h.1M53 120.7v1.8M257.9 120.7h.1M188.3 182.9h.1M188.3 188.3h.1M188.3 182.9v1.8M188.3 186.5v1.8"/>
</g>
<circle cx="181" cy="181" r=".34" fill="#f0f"/>
<circle cx="181" cy="181" r=".34" fill="none" stroke="#f0f" stroke-width=".2"/>
<circle cx="188.3" cy="181" r=".34" fill="#f0f"/>
<circle cx="188.3" cy="181" r=".34" fill="none" stroke="#f0f" stroke-width=".2"/>
<circle cx="197.5" cy="181" r=".34" fill="#f0f"/>
<circle cx="197.5" cy="181" r=".34" fill="none" stroke="#f0f" stroke-width=".2"/>
<circle cx="195.7" cy="45.7" r=".34" fill="#f0f"/>
<circle cx="195.7" cy="45.7" r=".34" fill="none" stroke="#f0f" stroke-width=".2"/>
<circle cx="166.4" cy="58.5" r=".36" fill="#f0f"/>
<circle cx="166.4" cy="58.5" r=".36" fill="none" stroke="#f0f" stroke-width=".2"/>
<circle cx="166.4" cy="74.9" r=".37" fill="#f0f"/>
<circle cx="166.4" cy="74.9" r=".37" fill="none" stroke="#f0f" stroke-width=".2"/>
<circle cx="40.2" cy="115.2" r=".34" fill="#f0f"/>
<circle cx="40.2" cy="115.2" r=".34" fill="none" stroke="#f0f" stroke-width=".2"/>
<circle cx="168.2" cy="197.5" r=".34" fill="#f0f"/>
<circle cx="168.2" cy="197.5" r=".34" fill="none" stroke="#f0f" stroke-width=".2"/>
<circle cx="159.1" cy="181" r=".34" fill="#f0f"/>
<circle cx="159.1" cy="181" r=".34" fill="none" stroke="#f0f" stroke-width=".2"/>
<circle cx="131.7" cy="181" r=".34" fill="#f0f"/>
<circle cx="131.7" cy="181" r=".34" fill="none" stroke="#f0f" stroke-width=".2"/>
<circle cx="250.5" cy="206.6" r=".34" fill="#f0f"/>
<circle cx="250.5" cy="206.6" r=".34" fill="none" stroke="#f0f" stroke-width=".2"/>
<circle cx="281.6" cy="190.2" r=".34" fill="#f0f"/>
<circle cx="281.6" cy="190.2" r=".34" fill="none" stroke="#f0f" stroke-width=".2"/>
<circle cx="250.5" cy="193.8" r=".35" fill="#f0f"/>
<circle cx="250.5" cy="193.8" r=".35" fill="none" stroke="#f0f" stroke-width=".2"/>
<circle cx="257.8" cy="100.5" r=".36" fill="#f0f"/>
<circle cx="257.8" cy="100.5" r=".36" fill="none" stroke="#f0f" stroke-width=".2"/>
<circle cx="257.8" cy="102.4" r=".37" fill="#f0f"/>
<circle cx="257.8" cy="102.4" r=".37" fill="none" stroke="#f0f" stroke-width=".2"/>
<circle cx="166.4" cy="45.7" r=".36" fill="#f0f"/>
<circle cx="166.4" cy="45.7" r=".36" fill="none" stroke="#f0f" stroke-width=".2"/>
<circle cx="179.2" cy="139" r=".35" fill="#f0f"/>
<circle cx="179.2" cy="139" r=".35" fill="none" stroke="#f0f" stroke-width=".2"/>
<circle cx="71.3" cy="100.5" r=".34" fill="#f0f"/>
<circle cx="71.3" cy="100.5" r=".34" fill="none" stroke="#f0f" stroke-width=".2"/>
<circle cx="40.2" cy="106" r=".34" fill="#f0f"/>
<circle cx="40.2" cy="106" r=".34" fill="none" stroke="#f0f" stroke-width=".2"/>
<circle cx="67.6" cy="100.5" r=".34" fill="#f0f"/>
<circle cx="67.6" cy="100.5" r=".34" fill="none" stroke="#f0f" stroke-width=".2"/>
<text font-size="3.8" x="312.7" y="266.7">EVB</text>
<g font-size="3.5">
<text x="157.3" y="96">SOURCE</text>
<text x="31.1" y="127.1">Battery</text>
</g>
<g font-size="2.9">
<text x="245.1" y="15.1">Note on current measurement at J11:</text>
<text x="245.1" y="21.4">-</text>
<text x="250.3" y="21.4">when connected to an external supply, current measured at J11</text>
<text x="245.1" y="24.5">includes current consumption of both GS module and base board if</text>
<text x="245.1" y="27.6">J13 is at position 1-2</text>
<text x="245.1" y="33.9">-</text>
<text x="250.3" y="33.9">when connected to an external supply, current measured at J11</text>
<text x="245.1" y="37">includes current consumption of GS module only if J13 is at</text>
<text x="245.1" y="40.2">position 3-2.</text>
<text x="271.3" y="40.2">Base board power comes from before J11</text>
<text x="245.1" y="46.4">-</text>
<text x="250.3" y="46.4">when connected to a battery, J13 Must be at position 1-2.</text>
<text x="170.1" y="51.7">ME or GS1500: load R18</text>
<text x="245.1" y="49.6">Current measured at J11 includes current consumption of both GS</text>
<text x="245.1" y="52.7">module and base board plus the efficiency loss of the U3 regulator</text>
<text x="170.1" y="54.8">MI: load R21</text>
<text x="111.5" y="73.7">ON</text>
<text x="168.2" y="82.8">Load J11 if</text>
<text x="168.2" y="79.1">AMMETER</text>
<text x="111.5" y="86.4">OFF</text>
<text x="168.2" y="85.9">not connected</text>
<text x="168.2" y="89.1">to ammeter</text>
<text x="199.3" y="86.4">Jumper 1 - 2:</text>
<text x="199.3" y="89.6">Jumper 3 - 2:</text>
<text x="225.6" y="86.4">Auxillary circuit supplied by vddio</text>
<text x="225.6" y="89.6">Auxillary circuit supplied by external source</text>
<text x="23.7" y="90.1">External Supply</text>
<text x="23.7" y="93.8">3.0 - 3.6 Vdc</text>
<text x="237.7" y="108.4">SPST</text>
<text x="263.4" y="113.9">Installing J14 increases</text>
<text x="155.4" y="119.4">SPST switch OPEN when Vbat is switched OFF (EN = 0)</text>
<text x="263.4" y="117">15 mA on 3.3vdc</text>
<text x="155.4" y="122.5">so no supply to both GS module and base board</text>
<text x="168.2" y="146.8">SPST</text>
<text x="65.8" y="156">When connected to external supply:</text>
<text x="65.8" y="159.1">VIN bypass 3.3V regulator to generate Vddio</text>
<text x="65.8" y="163.2">When connected to battery:</text>
<text x="65.8" y="166.4">VIN goes through 3.3V regulator to generate Vddio</text>
</g>
<text font-size="2.4" x="31.1" y="129.9">No through-hole in the battery keep-out area</text>
<g font-size="1.7">
<text x="114.9" y="76.4">3</text>
<text x="114.9" y="83.7">1</text>
<text x="129.3" y="80.1">2</text>
<text x="162.2" y="83.7">1</text>
<text x="162.2" y="85.5">2</text>
<text x="39.7" y="100.2">1</text>
<text x="78.3" y="100.2">3</text>
<text x="191.5" y="98.3">1</text>
<text x="191.5" y="100.2">2</text>
<text x="191.5" y="102">3</text>
<text x="224.6" y="100.2">1</text>
<text x="240.8" y="100.2">6</text>
<text x="240.8" y="102">8</text>
<text x="39.7" y="105.6">2</text>
<text x="39.7" y="103.8">3</text>
<text x="78.3" y="107.5">1</text>
<text x="92.7" y="103.8">2</text>
<text x="224.6" y="107.5">2</text>
<text x="261.2" y="105.6">1</text>
<text x="261.2" y="107.5">2</text>
<text x="109.3" y="142.2">5</text>
<text x="123.8" y="138.6">6</text>
<text x="153.2" y="138.6">4</text>
<text x="169.5" y="138.6">3</text>
<text x="169.5" y="140.4">7</text>
<text x="204.4" y="138.6">9</text>
<text x="218.9" y="142.2">8</text>
<text x="123.8" y="145.9">4</text>
<text x="153.2" y="145.9">5</text>
<text x="204.4" y="145.9">7</text>
<text x="160.6" y="177">4</text>
<text x="176.8" y="177">2</text>
<text x="160.6" y="180.6">5</text>
<text x="160.6" y="182.5">8</text>
<text x="176.8" y="180.6">1</text>
<text x="176.8" y="184.3">10</text>
<text x="160.6" y="186.1">6</text>
<text x="160.6" y="189.8">7</text>
<text x="176.8" y="189.8">11</text>
<text x="253.8" y="186.1">1</text>
<text x="253.8" y="189.8">2</text>
<text x="271.9" y="189.8">5</text>
<text x="271.9" y="186.1">6</text>
<text x="167.8" y="194.2" transform="rotate(-90 167.8 194.2)">3</text>
<text x="171.5" y="194.2" transform="rotate(-90 171.5 194.2)">9</text>
<text x="253.8" y="193.4">3</text>
<text x="271.9" y="193.4">4</text>
</g>
<g font-size="1.7" fill="#004080">
<text x="118" y="77.6">B</text>
<text x="125.9" y="81.2">C</text>
<text x="118" y="84.9">A</text>
<text x="81.4" y="101.3">B</text>
<text x="227.7" y="101.3">S</text>
<text x="235.6" y="101.3">D_1</text>
<text x="89.3" y="105">C</text>
<text x="235.6" y="103.2">D_2</text>
<text x="81.4" y="108.7">A</text>
<text x="227.7" y="108.7">G</text>
<text x="112.5" y="143.4">C</text>
<text x="120.5" y="139.7">B</text>
<text x="156.4" y="139.7">S</text>
<text x="164.3" y="139.7">D_1</text>
<text x="164.3" y="141.6">D_2</text>
<text x="207.6" y="139.7">B</text>
<text x="215.5" y="143.4">C</text>
<text x="120.5" y="147.1">A</text>
<text x="156.4" y="147.1">G</text>
<text x="207.6" y="147.1">A</text>
<text x="167.3" y="169">1</text>
<text x="171.9" y="169">2</text>
<text x="163.7" y="178.1">SW1</text>
<text x="171" y="178.1">SW2</text>
<text x="163.7" y="181.8">PVIN</text>
<text x="163.7" y="183.6">VIN</text>
<text x="170.1" y="181.8">VOUT</text>
<text x="172.5" y="185.5">FB</text>
<text x="163.7" y="187.3">EN</text>
<text x="163.7" y="191">Sync</text>
<text x="169" y="191">AGND1</text>
<text x="169" y="191.1" transform="rotate(-90 169 191.1)">PGND</text>
<text x="172.7" y="191.1" transform="rotate(-90 172.7 191.1)">AGND</text>
<text x="257" y="187.3">A1</text>
<text x="257" y="191">GND</text>
<text x="266.2" y="191">VCC</text>
<text x="267.7" y="187.3">Y1</text>
<text x="257" y="194.6">A2</text>
<text x="267.7" y="194.6">Y2</text>
</g>
<g font-size="1.6" fill="#000080">
<text x="160.9" y="17.9">R17</text>
<text x="160.9" y="23.4">330 OHM</text>
<text x="155.4" y="52.6">R18</text>
<text x="155.4" y="54.5">NL (0ohm)</text>
<text x="155.4" y="63.6">R21</text>
<text x="155.4" y="65.4">0 OHM</text>
<text x="117.1" y="67.3">SW1</text>
<text x="117.1" y="69.1">FT1D-2M-Z</text>
<text x="103.1" y="89.2">R33</text>
<text x="151.8" y="85.6">J11</text>
<text x="151.8" y="87.4">CON2</text>
<text x="60.3" y="91.1">TP1</text>
<text x="80.5" y="92.9">SW6-1</text>
<text x="103.1" y="91.4">0</text>
<text x="186.5" y="92.9">J13</text>
<text x="186.5" y="94.7">CON3</text>
<text x="29.3" y="96.5">J12</text>
<text x="60.3" y="96.5">RED</text>
<text x="222" y="98.2">Q1-1</text>
<text x="268.8" y="107.5">J14</text>
<text x="12.8" y="113">TP2</text>
<text x="29.3" y="111.2">PJ-202AH</text>
<text x="80.5" y="111.2">108-1A33T2230</text>
<text x="219.5" y="109.3">SIA975DJ-T1-GE3</text>
<text x="252.3" y="113.5">LED3</text>
<text x="268.8" y="109.3">CON2</text>
<text x="12.8" y="118.5">BLACK</text>
<text x="54.9" y="114.8">BT1</text>
<text x="252.3" y="115.4">LED RED</text>
<text x="53.9" y="122.1">KEYSTONE2462</text>
<text x="111.5" y="131.3">SW6-2</text>
<text x="206.6" y="131.3">SW6-3</text>
<text x="248.7" y="128.5">R3</text>
<text x="248.7" y="130.3">196/1%</text>
<text x="150.7" y="136.6">Q1-2</text>
<text x="111.5" y="149.6">108-1A33T2230</text>
<text x="148.1" y="147.7">SIA975DJ-T1-GE3</text>
<text x="206.6" y="149.6">108-1A33T2230</text>
<text x="163.9" y="167.5">L2</text>
<text x="168.2" y="166">2.2UH 20% 1300MA</text>
<text x="120.7" y="184.3">C29</text>
<text x="182.9" y="184.3">C30</text>
<text x="199.3" y="184.3">C31</text>
<text x="259.1" y="181.7">U25</text>
<text x="120.7" y="186.1">10uF/10V</text>
<text x="182.9" y="186.1">22uF/10V</text>
<text x="199.3" y="188">10uF/10V</text>
<text x="160.9" y="197.1">TPS63001DRCR</text>
<text x="160.9" y="195.3">U3</text>
<text x="256" y="198.9">NC7WZ04P6X</text>
<text x="285.1" y="199.9">C28</text>
<text x="285.1" y="201.5">0.1uF/16V</text>
</g>
<g font-size="1.6" fill="#f00">
<text x="216.2" y="19.7">Vbat</text>
<text x="223.3" y="20.8">Vbat</text>
<text x="154" y="45.3">Vddio</text>
<text x="228.8" y="46.4">vddio</text>
<text x="177.8" y="58.1">vin_3v3</text>
<text x="228.8" y="59.2">vin_3v3</text>
<text x="102.8" y="76.4">V_amp</text>
<text x="155.8" y="74.6">VIN</text>
<text x="55.2" y="100.2">V_supply</text>
<text x="207" y="100.2">Vaux</text>
<text x="246.7" y="100.2">aux_3.3v</text>
<text x="272.7" y="101.3">aux_3.3v</text>
<text x="55.2" y="107.5">V_battery</text>
<text x="214.3" y="107.5">EN_N</text>
<text x="90" y="142.2">VIN</text>
<text x="132" y="138.6">SW_VIN</text>
<text x="190.6" y="138.6">SW_VOUT</text>
<text x="238.1" y="142.2">Vddio</text>
<text x="143" y="145.9">EN_N</text>
<text x="143" y="180.7">REG_VIN</text>
<text x="185.1" y="180.7">REG_VOUT</text>
<text x="143" y="186.1">EN_1V8</text>
<text x="214.7" y="187.1">EN_1V8</text>
<text x="238.1" y="186.1">EN_1V8</text>
<text x="283.8" y="189.8">V_amp</text>
<text x="283.8" y="186.1">EN_N</text>
</g>
<g font-size="1.6" fill="#00f">
<text x="120.7" y="74.4">SPDT</text>
<text x="84.1" y="98.2">3PDT</text>
<text x="114.9" y="136.6">3PDT</text>
<text x="210.3" y="136.6">3PDT</text>
</g>
<g font-size="1.6">
<text x="301.8" y="264.8">Title</text>
<text x="301.8" y="270.3">Size</text>
<text x="301.8" y="275.8">Date:</text>
<text x="303.6" y="272.1">C</text>
<text x="309.1" y="270.3">Document Number</text>
<text x="309.1" y="272.1">&lt;Doc&gt;</text>
<text x="311.2" y="275.8">Wednesday, March 28, 2012</text>
<text x="338.3" y="275.8">Sheet</text>
<text x="347.5" y="275.8">2</text>
<text x="352.9" y="275.8">of</text>
<text x="358.4" y="275.8">2</text>
<text x="362.1" y="270.3">Rev</text>
<text x="363.9" y="272.1">2.3B</text>
</g>
<g font-size="1.3">
<text x="38.4" y="1.4">5</text>
<text x="111.5" y="1.4">4</text>
<text x="184.7" y="1.4">3</text>
<text x="257.9" y="1.4">2</text>
<text x="331" y="1.4">1</text>
<text x=".5" y="37.3">D</text>
<text x="368" y="37.3">D</text>
<text x=".5" y="105.9">C</text>
<text x="368" y="105.9">C</text>
<text x=".5" y="174.5">B</text>
<text x="368" y="174.5">B</text>
<text x=".5" y="243">A</text>
<text x="368" y="243">A</text>
<text x="38.4" y="277.5">5</text>
<text x="111.5" y="277.5">4</text>
<text x="184.7" y="277.5">3</text>
<text x="257.9" y="277.5">2</text>
<text x="331" y="277.5">1</text>
</g>
</svg>
